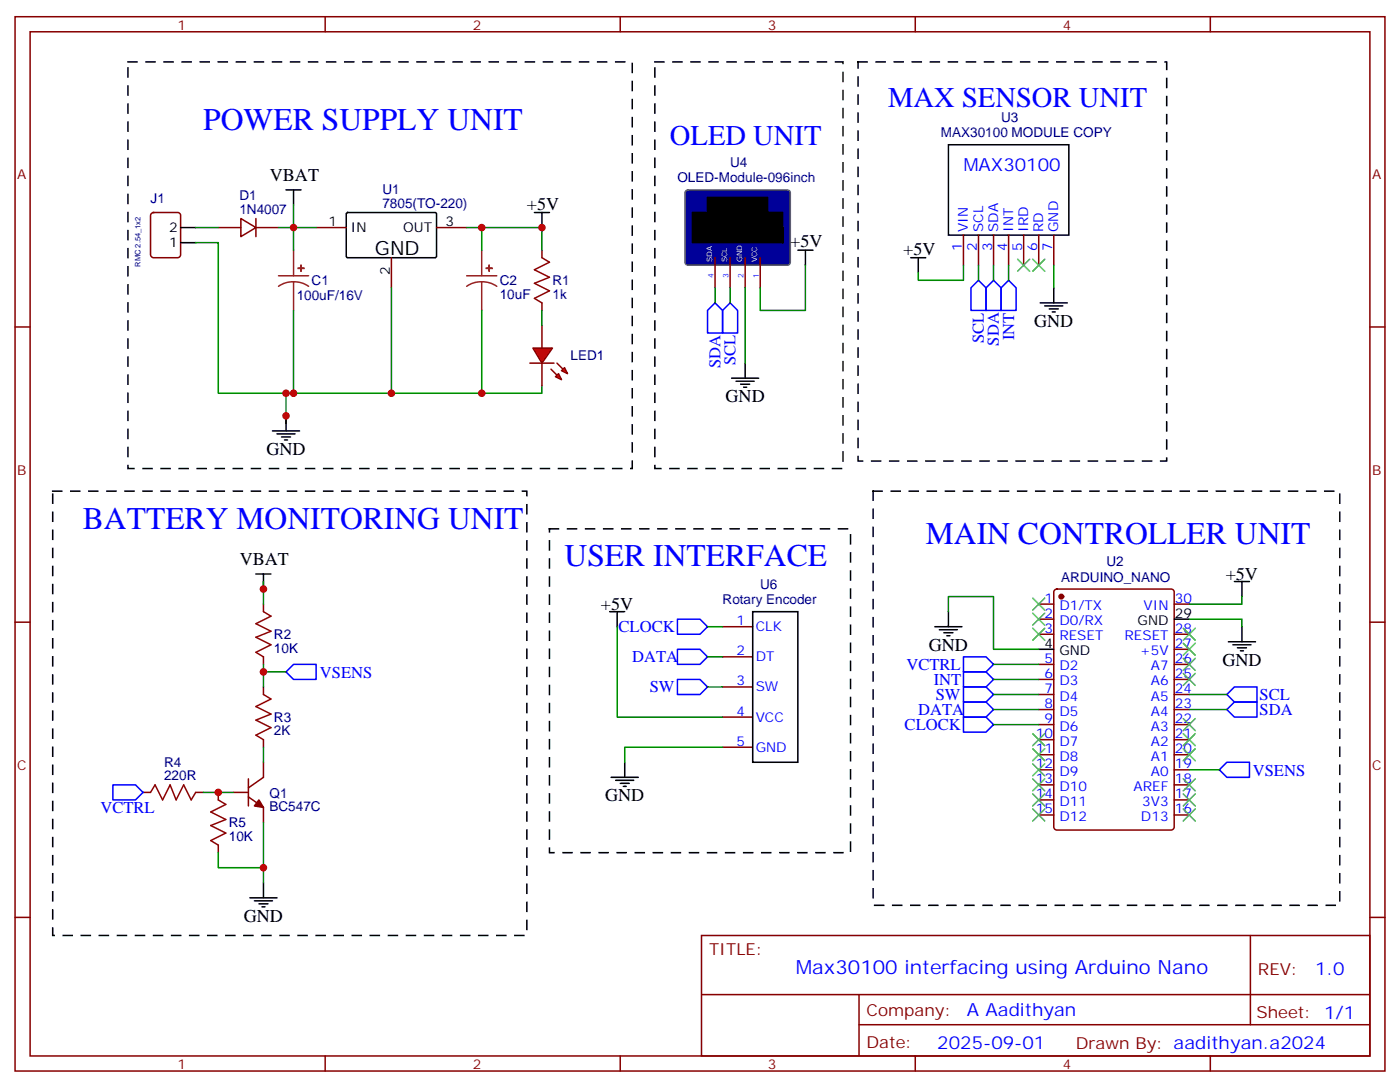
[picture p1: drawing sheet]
<svg xmlns="http://www.w3.org/2000/svg" width="328mm" height="255mm" viewBox="0 0 328 255" stroke-linecap="round" stroke-linejoin="round" font-family="sans-serif">
<g fill="none" stroke="#870000" stroke-width=".35">
<path d="M3.5 3.9h321.1v247h-321.1zM7.1 7.4h313.9v239.9h-313.9zM76.2 3.9v3.5M145.3 3.9v3.5M214.5 3.9v3.5M283.6 3.9v3.5M35.5 50l.5-.2h5.6a.71 .71 0 0 1 .7 .7v9.2a.76 .76 0 0 1-.7 .7h-5.6a.76 .76 0 0 1-.7-.7v-9.2zM51.2 53.3h5.2M56.4 51.2l3.6 2.1-3.6 2.1zM60 51.2v4.2M60 53.3h5.3M74.1 53.3h7"/>
<path d="M102.3 53.3h7.1M127 58.6v1.8M3.5 76.6h3.6M91.7 60.4v7M127 70.9v1.8M321 76.6h3.6M3.5 145.7h3.6M321 145.7h3.6M3.5 214.9h3.6M164.4 219.1h156.6v28.2h-156.6zM293 219.1v20.9M321 214.9h3.6"/>
<path d="M164.4 233h156.5M201.3 233v14.1M76.2 247.3v3.6M145.3 247.3v3.6M201.3 240h119.6M214.5 247.3v3.6M283.6 247.3v3.6"/>
</g>
<path d="M42.3 56.8h3.6M42.3 53.3h3.6M67 44.5h3.6M68.8 44.5v3.5M81.2 50l.3-.2h20.6l.2 .3-.1 10.1-.2 .2-20.7-.1-.2-.3z" fill="none" stroke="#000" stroke-width=".35"/>
<path d="M45.9 56.8h5.3v35.3h75.8v-1.8M45.9 53.3h5.3M68.8 48v5.3h-3.5M68.8 53.3v5.3" fill="none" stroke="#008700" stroke-width=".35"/>
<path d="M68.8 58.6v6M112.9 58.6v6M65.3 64.6h7M68.8 66l-1.9 .2-1.6 .9M68.8 66l1.8 .2 1.7 .9M68.8 66v6.7M109.4 64.6h7M112.9 66l-1.9 .2-1.6 .9M112.9 66l1.8 .2 1.7 .9M112.9 66v6.7" fill="none" stroke="#8c2424" stroke-width=".35"/>
<g fill="#8c2424" stroke="#8c2424" stroke-width=".35">
<path d="M69.8 62.8l1.5 .1z"/>
<path d="M70.5 62.1l.1 1.4z"/>
<path d="M113.9 62.8l1.5 .1z"/>
<path d="M114.6 62.1l.1 1.4z"/>
</g>
<path d="M127 60.4l1.8 1-3.6 1.8 3.6 1.7-3.6 1.5 3.6 1.7-3.6 1.8 1.8 1" fill="none" stroke="#a10000" stroke-width=".35"/>
<g fill="#f00" stroke="#870000" stroke-width=".35">
<path d="M124.9 81.5h4.6l-2.5 3.6z"/>
<path d="M124.2 85.1h5.6z"/>
</g>
<g fill="#870000" stroke="#870000" stroke-width=".35">
<path d="M130.5 85.1l1.4 1.4z"/>
<path d="M129.1 86.5l1.4 1.4z"/>
</g>
<g fill="#f00" stroke="#870000" stroke-width=".35">
<path d="M131.6 86.8l.7-.7 .7 1.4z"/>
<path d="M130.2 88.2l.7-.7 .7 1.4z"/>
</g>
<g fill="none" stroke="#870000" stroke-width=".35">
<path d="M225.8 55.1v7M229.3 55.1v7M232.8 55.1v7M236.4 55.1v7M239.9 55.1v7M243.4 55.1v7M246.9 55.1v7M127 76.2v5.3M127 85.1v5.2M247.2 138.2l.4-.2h26.9a.71 .71 0 0 1 .7 .7v55a.76 .76 0 0 1-.7 .7h-26.9a.76 .76 0 0 1-.7-.7v-55zM61.7 141.5v1.8M61.7 153.8v1.8"/>
<path d="M243.4 141.5h3.5M243.4 145h3.5M243.4 148.6h3.5M243.4 155.6h3.5M243.4 159.1h3.5M275.2 141.5h3.5M275.2 148.6h3.5M275.2 155.6h3.5M275.2 159.1h3.5M275.2 152.1h3.5M61.7 160.9v1.8M61.7 173.2v1.8"/>
<path d="M61.7 178.5v3.6l-3.5 2.4M243.4 162.7h3.5M243.4 166.2h3.5M243.4 169.7h3.5M243.4 173.2h3.5M243.4 176.8h3.5M275.2 162.7h3.5M275.2 166.2h3.5M275.2 169.7h3.5M275.2 173.2h3.5M275.2 176.8h3.5M33.5 185.6h1.8"/>
<path d="M45.9 185.6h1.7M51.2 185.6v1.8M51.2 197.9v1.8M54.7 185.6h3.5M58.2 186.7l3.5 2.4v3.6M58.2 182.4v6.4M243.4 180.3h3.5M243.4 183.8h3.5M243.4 187.4h3.5M243.4 190.9h3.5M275.2 180.3h3.5M275.2 183.8h3.5"/>
<path d="M275.2 187.4h3.5M275.2 190.9h3.5"/>
</g>
<g fill="none" stroke="#008700" stroke-width=".35">
<path d="M68.8 53.3h5.3M109.4 53.3h17.6v5.3M112.9 53.3v5.3M68.8 72.7v19.4M91.7 67.4v24.7M112.9 72.7v19.4M127 72.7v3.5M225.8 62.1v3.6h-10.6v-1.8M229.3 62.1v3.6M232.8 62.1v3.6M246.9 62.1v5.3M67 92.1v7.1"/>
<path d="M61.7 136.2v5.3M291 139.7v1.8h-12.3M61.7 155.6v5.3M61.7 157.4h5.3M232.8 155.6h10.6M232.8 159.1h10.6M278.7 145h12.3v1.8M61.7 175v3.5M278.7 166.2h8.8M278.7 162.7h8.8M47.6 185.6h7.1M61.7 192.7v10.5h-10.5v-3.5"/>
<path d="M278.7 180.3h7.1M61.7 203.2v3.6"/>
</g>
<g fill="none" stroke="#000" stroke-width=".35">
<path d="M222.2 33.9h28.3v21.2h-28.3zM125.2 49.8h3.6M127 49.8v3.5M213.4 60.4h3.6M215.2 60.4v3.5M243.8 70.9h6.3M244.8 71.6h4.3M245.9 72.4h2.1M246.6 73.1h.7M246.9 67.4v3.5M67 97.4v3.5M63.9 100.9h6.3"/>
<path d="M64.9 101.6h4.2M66 102.3h2.1M66.7 103h.7M60 134.4h3.5M61.7 134.4v3.6M289.3 136.2h3.5M291 136.2v3.5M243.4 152.1h3.5M275.2 145h3.5M287.9 150.3h6.3M288.9 151h4.3M290 151.7h2.1"/>
<path d="M290.7 152.4h.7M291 146.8v3.5M58.6 210.3h6.3M59.6 211h4.3M60.7 211.7h2.1M61.4 212.4h.7M61.7 206.8v3.5"/>
</g>
<path d="M61.7 143.3l1.8 1-3.5 1.8 3.5 1.7-3.5 1.5 3.5 1.7-3.5 1.8 1.7 1M61.7 162.7l1.8 1-3.5 1.8 3.5 1.8-3.5 1.4 3.5 1.7-3.5 1.8 1.7 1M35.3 185.6l1-1.8 1.8 3.6 1.8-3.6 1.4 3.6 1.7-3.6 1.8 3.6 1.1-1.8M51.2 187.4l1.7 1-3.5 1.8 3.5 1.7-3.5 1.5 3.5 1.7-3.5 1.8 1.8 1" fill="none" stroke="#a10000" stroke-width=".35"/>
<g fill="#870000" stroke="#870000" stroke-width=".35">
<path d="M60.7 187.4l1 1.7-2.1-.3z"/>
<circle cx="248.7" cy="139.7" r=".53"/>
</g>
<path d="M229.3 65.7l1.8 1.7v5.3h-3.6v-5.3zM232.8 65.7l1.8 1.7v5.3h-3.5v-5.3zM236.4 65.7l1.7 1.7v5.3h-3.5v-5.3zM67 157.4l1.8-1.8h5.3v3.5h-5.3zM225.8 153.8h5.3l1.7 1.8-1.7 1.8h-5.3zM225.8 157.4h5.3l1.7 1.7-1.7 1.8h-5.3zM287.5 166.2l1.8-1.8h5.3v3.6h-5.3zM287.5 162.7l1.8-1.8h5.3v3.5h-5.3zM26.5 183.8h5.2l1.8 1.8-1.8 1.8h-5.2zM285.8 180.3l1.7-1.8h5.3v3.6h-5.3z" fill="none" stroke="#00f" stroke-width=".35"/>
<path d="M30 14.5h118.2v95.2h-118.2zM12.3 115h111.2v104.1h-111.2z" fill="none" stroke="#000" stroke-width=".35" stroke-dasharray="2.1 2.1"/>
<path d="M238.5 60.7l2.8 2.8M241.3 60.7l-2.8 2.8M242 60.7l2.8 2.8M244.8 60.7l-2.8 2.8" fill="none" stroke="#3c3" stroke-width=".35"/>
<path d="M160.7 44.7l.5-.2h23.3a.71 .71 0 0 1 .7 .7v16.2a.76 .76 0 0 1-.7 .7h-23.3a.76 .76 0 0 1-.7-.7v-16.2z" fill="#009" stroke="#666" stroke-width=".35"/>
<path d="M167.6 60.4v7M171.1 60.4v7M174.6 60.4v7M178.2 60.4v7M169.3 146.8h7.1M169.3 153.8h7.1M169.3 160.9h7.1M169.3 168h7.1M169.3 175h7.1" fill="none" stroke="#870000" stroke-width=".35"/>
<path d="M165.8 46.2h14.1v3.6h3.5v7v-3.5v3.5h-21.1v-7h3.5z" fill="#000" stroke="#000" stroke-width=".35"/>
<path d="M153.5 14.5h44.1v95.2h-44.1zM201.1 14.5h72.3v93.5h-72.3zM204.6 115h109.4v97.1h-109.4zM128.8 123.9h70.5v75.8h-70.5z" fill="none" stroke="#000" stroke-width=".35" stroke-dasharray="2.1 2.1"/>
<path d="M167.6 70.9l1.7 1.8v5.3h-3.5v-5.3zM171.1 70.9l1.8 1.8v5.3h-3.6v-5.3zM158.7 159.1h5.3l1.8 1.8-1.8 1.8h-5.3zM158.7 145h5.3l1.8 1.8-1.8 1.8h-5.3zM158.7 152.1h5.3l1.8 1.7-1.8 1.8h-5.3zM225.8 168h5.3l1.7 1.7-1.7 1.8h-5.3zM225.8 164.4h5.3l1.7 1.8-1.7 1.8h-5.3zM225.8 160.9h5.3l1.7 1.8-1.7 1.7h-5.3z" fill="none" stroke="#00f" stroke-width=".35"/>
<g fill="none" stroke="#000" stroke-width=".35">
<path d="M187 58.6h3.5M188.7 58.6v3.5M171.4 88.6h6.4M172.5 89.3h4.2M173.6 90h2.1M174.3 90.7h.7M174.6 85.1v3.5M142.9 143.3h3.5M144.6 143.3v3.5M176.4 143.3h10.6v35.2h-10.6zM219.1 146.8h6.3M220.1 147.5h4.3"/>
<path d="M221.2 148.2h2.1M221.9 148.9h.7M222.2 143.3v3.5M146.4 178.5v3.6M143.2 182.1h6.4M144.3 182.8h4.2M145.3 183.5h2.2M146 184.2h.8"/>
</g>
<g fill="none" stroke="#008700" stroke-width=".35">
<path d="M167.6 67.4v3.5M171.1 67.4v3.5M174.6 67.4v17.7M188.7 62.1v10.6h-10.5v-5.3M236.4 62.1v3.6M144.6 146.8v21.2h24.7M165.8 146.8h3.5M165.8 153.8h3.5M222.2 143.3v-3.6h10.6v12.4h10.6M165.8 160.9h3.5M169.3 175h-22.9v3.5M232.8 162.7h10.6"/>
<path d="M232.8 166.2h10.6M232.8 169.7h10.6"/>
</g>
<g fill="none" stroke="#3c3" stroke-width=".35">
<path d="M242 140.1l2.8 2.8M242 143.6l2.8 2.8M242 147.1l2.8 2.9M244.8 140.1l-2.8 2.8M244.8 143.6l-2.8 2.8M244.8 147.1l-2.8 2.9M277.3 147.1l2.8 2.9M277.3 150.7l2.8 2.8M277.3 154.2l2.8 2.8M277.3 157.7l2.8 2.8M280.1 147.1l-2.8 2.9M280.1 150.7l-2.8 2.8"/>
<path d="M280.1 154.2l-2.8 2.8M280.1 157.7l-2.8 2.8M242 171.8l2.8 2.9M242 175.4l2.8 2.8M242 178.9l2.8 2.8M244.8 171.8l-2.8 2.9M244.8 175.4l-2.8 2.8M244.8 178.9l-2.8 2.8M277.3 168.3l2.8 2.8M277.3 171.8l2.8 2.9M277.3 175.4l2.8 2.8M280.1 168.3l-2.8 2.8"/>
<path d="M280.1 171.8l-2.8 2.9M280.1 175.4l-2.8 2.8M242 182.4l2.8 2.8M242 185.9l2.8 2.9M242 189.5l2.8 2.8M244.8 182.4l-2.8 2.8M244.8 189.5l-2.8 2.8M244.8 185.9l-2.8 2.9M277.3 182.4l2.8 2.8M277.3 185.9l2.8 2.9M277.3 189.5l2.8 2.8M280.1 182.4l-2.8 2.8"/>
<path d="M280.1 185.9l-2.8 2.9M280.1 189.5l-2.8 2.8"/>
</g>
<g fill="#c00">
<circle cx="68.8" cy="53.3" r=".88"/>
<circle cx="112.9" cy="53.3" r=".88"/>
<circle cx="127" cy="53.3" r=".88"/>
<circle cx="112.9" cy="92.1" r=".88"/>
<circle cx="91.7" cy="92.1" r=".88"/>
<circle cx="68.8" cy="92.1" r=".88"/>
<circle cx="67" cy="97.4" r=".88"/>
<circle cx="61.7" cy="138" r=".88"/>
<circle cx="51.2" cy="185.6" r=".88"/>
<circle cx="61.7" cy="203.2" r=".88"/>
<circle cx="61.7" cy="157.4" r=".88"/>
<circle cx="67" cy="92.1" r=".88"/>
</g>
<g font-size="7.4" fill="#00f">
<text x="47.6" y="30.4">POWER SUPPLY UNIT</text>
<text x="19.4" y="123.9">BATTERY MONITORING UNIT</text>
<text x="217" y="127.4">MAIN CONTROLLER UNIT</text>
<text x="132.3" y="132.7">USER INTERFACE</text>
</g>
<g font-size="6.7" fill="#00f">
<text x="208.1" y="25.1">MAX SENSOR UNIT</text>
<text x="157" y="33.9">OLED UNIT</text>
</g>
<text font-size="4.6" x="87.8" y="59.7">GND</text>
<text font-size="4.6" fill="#00f" x="186.5" y="228.1">Max30100 interfacing using Arduino Nano</text>
<g font-size="4.2" fill="#00f">
<text x="225.8" y="40.1">MAX30100</text>
<text x="308.2" y="228.4">1.0</text>
<text x="226.6" y="237.9">A Aadithyan</text>
<text x="219.6" y="245.7">2025-09-01</text>
</g>
<g font-size="4.2">
<text x="63.2" y="42.4">VBAT</text>
<text x="123.5" y="49.1">+5V</text>
<text x="185.2" y="57.9">+5V</text>
<text x="211.7" y="59.7">+5V</text>
<text x="242.4" y="76.6">GND</text>
<text x="170" y="94.2">GND</text>
<text x="62.4" y="106.6">GND</text>
<text x="56.2" y="132.3">VBAT</text>
<text x="287.2" y="135.9">+5V</text>
<text x="140.8" y="143">+5V</text>
<text x="217.7" y="152.4">GND</text>
<text x="286.5" y="156">GND</text>
<text x="141.8" y="187.7">GND</text>
<text x="57.1" y="215.9">GND</text>
</g>
<g font-size="3.9" fill="#00f">
<text x="230.6" y="80.3" transform="rotate(-90 230.6 80.3)">SCL</text>
<text x="234.1" y="80.9" transform="rotate(-90 234.1 80.9)">SDA</text>
<text x="237.6" y="79.7" transform="rotate(-90 237.6 79.7)">INT</text>
<text x="168.8" y="86.2" transform="rotate(-90 168.8 86.2)">SDA</text>
<text x="172.4" y="85.6" transform="rotate(-90 172.4 85.6)">SCL</text>
<text x="145" y="148.1">CLOCK</text>
<text x="148.1" y="155.1">DATA</text>
<text x="75" y="158.7">VSENS</text>
<text x="212.4" y="156.9">VCTRL</text>
<text x="218.8" y="160.4">INT</text>
<text x="152.3" y="162.2">SW</text>
<text x="215.2" y="167.5">DATA</text>
<text x="219.3" y="163.9">SW</text>
<text x="295.2" y="164">SCL</text>
<text x="295.2" y="167.5">SDA</text>
<text x="212" y="171">CLOCK</text>
<text x="293.6" y="181.8">VSENS</text>
<text x="23.5" y="190.4">VCTRL</text>
</g>
<g font-size="3.9" fill="#800">
<text x="166.2" y="223.7">TITLE:</text>
<text x="294.8" y="228.4">REV:</text>
<text x="203.1" y="237.9">Company:</text>
<text x="294.4" y="238.5">Sheet: 1/1</text>
<text x="203.1" y="245.6">Date:</text>
<text x="252.1" y="245.7">Drawn By: aadithyan.a2024</text>
</g>
<g font-size="3.2" fill="#800">
<text x="41.6" y="6.9">1</text>
<text x="110.8" y="6.9">2</text>
<text x="179.9" y="6.9">3</text>
<text x="249.1" y="6.9">4</text>
<text x="4.1" y="42">A</text>
<text x="321.6" y="42">A</text>
<text x="4.1" y="111.2">B</text>
<text x="321.6" y="111.2">B</text>
<text x="4.1" y="180.3">C</text>
<text x="321.6" y="180.3">C</text>
<text x="41.6" y="250.3">1</text>
<text x="110.8" y="250.3">2</text>
<text x="179.9" y="250.3">3</text>
<text x="249.1" y="250.3">4</text>
</g>
<g font-size="3.2" fill="#000080">
<text x="234.6" y="28.6">U3</text>
<text x="220.5" y="32.1">MAX30100 MODULE COPY</text>
<text x="171.1" y="39.2">U4</text>
<text x="35.3" y="47.5">J1</text>
<text x="56.1" y="46.9">D1</text>
<text x="89.6" y="45.5">U1</text>
<text x="158.7" y="42.7">OLED-Module-096inch</text>
<text x="56.1" y="50.1">1N4007</text>
<text x="89.6" y="48.6">7805(TO-220)</text>
<text x="69.5" y="70.3">100uF/16V</text>
<text x="73" y="66.8">C1</text>
<text x="117.1" y="70">10uF</text>
<text x="117.1" y="66.8">C2</text>
<text x="129.5" y="70">1k</text>
<text x="129.5" y="66.8">R1</text>
<text x="126.1" y="84.4">0</text>
<text x="133.7" y="84.4">LED1</text>
<text x="178.2" y="138">U6</text>
<text x="248.7" y="136.2">ARDUINO_NANO</text>
<text x="259.3" y="132.7">U2</text>
<text x="169.3" y="141.5">Rotary Encoder</text>
<text x="64.2" y="149.7">R2</text>
<text x="64.2" y="152.9">10K</text>
<text x="64.2" y="172.3">2K</text>
<text x="64.2" y="169.1">R3</text>
<text x="38.5" y="179.6">R4</text>
<text x="38.5" y="182.8">220R</text>
<text x="63.1" y="189.9">BC547C</text>
<text x="63.1" y="186.8">Q1</text>
<text x="53.6" y="197">10K</text>
<text x="53.6" y="193.8">R5</text>
</g>
<g font-size="3.2">
<text x="77" y="53">1</text>
<text x="104.4" y="53">3</text>
<text x="39.6" y="57.9">1</text>
<text x="39.6" y="54.4">2</text>
<text x="82.2" y="54.4">IN</text>
<text x="94.5" y="54.4">OUT</text>
<text x="91.4" y="64.5" transform="rotate(-90 91.4 64.5)">2</text>
<text x="266.6" y="146.4">GND</text>
<text x="275.3" y="144.7">29</text>
<text x="244.8" y="151.7">4</text>
<text x="248.2" y="153.5">GND</text>
</g>
<g font-size="3.2" fill="#00f">
<text x="225.4" y="58.9" transform="rotate(-90 225.4 58.9)">1</text>
<text x="226.8" y="54.4" transform="rotate(-90 226.8 54.4)">VIN</text>
<text x="229" y="58.9" transform="rotate(-90 229 58.9)">2</text>
<text x="230.4" y="54.4" transform="rotate(-90 230.4 54.4)">SCL</text>
<text x="232.5" y="58.9" transform="rotate(-90 232.5 58.9)">3</text>
<text x="233.9" y="54.4" transform="rotate(-90 233.9 54.4)">SDA</text>
<text x="236" y="58.9" transform="rotate(-90 236 58.9)">4</text>
<text x="237.4" y="54.4" transform="rotate(-90 237.4 54.4)">INT</text>
<text x="239.5" y="58.9" transform="rotate(-90 239.5 58.9)">5</text>
<text x="240.9" y="54.4" transform="rotate(-90 240.9 54.4)">IRD</text>
<text x="243.1" y="58.9" transform="rotate(-90 243.1 58.9)">6</text>
<text x="244.5" y="54.4" transform="rotate(-90 244.5 54.4)">RD</text>
<text x="246.6" y="58.9" transform="rotate(-90 246.6 58.9)">7</text>
<text x="248" y="54.4" transform="rotate(-90 248 54.4)">GND</text>
<text x="244.8" y="141.1">1</text>
<text x="248.2" y="142.9">D1/TX</text>
<text x="268" y="142.9">VIN</text>
<text x="275.3" y="141.1">30</text>
<text x="172.6" y="146.4">1</text>
<text x="177.1" y="147.8">CLK</text>
<text x="244.8" y="144.7">2</text>
<text x="244.8" y="148.2">3</text>
<text x="248.2" y="146.4">D0/RX</text>
<text x="248.2" y="150">RESET</text>
<text x="263.5" y="150">RESET</text>
<text x="275.3" y="148.2">28</text>
<text x="172.6" y="153.5">2</text>
<text x="177.1" y="154.9">DT</text>
<text x="244.8" y="155.3">5</text>
<text x="267.1" y="153.5">+5V</text>
<text x="275.3" y="155.3">26</text>
<text x="275.3" y="151.7">27</text>
<text x="172.6" y="160.5">3</text>
<text x="177.1" y="162">SW</text>
<text x="244.8" y="158.8">6</text>
<text x="248.2" y="157">D2</text>
<text x="248.2" y="160.5">D3</text>
<text x="269.7" y="160.5">A6</text>
<text x="269.7" y="157">A7</text>
<text x="275.3" y="158.8">25</text>
<text x="172.6" y="167.6">4</text>
<text x="244.8" y="162.3">7</text>
<text x="244.8" y="165.8">8</text>
<text x="248.2" y="164.1">D4</text>
<text x="248.2" y="167.6">D5</text>
<text x="269.7" y="167.6">A4</text>
<text x="269.7" y="164.1">A5</text>
<text x="275.3" y="165.8">23</text>
<text x="275.3" y="162.3">24</text>
<text x="177.1" y="169">VCC</text>
<text x="242.7" y="172.9">10</text>
<text x="244.8" y="169.4">9</text>
<text x="248.2" y="171.1">D6</text>
<text x="269.7" y="171.1">A3</text>
<text x="275.3" y="172.9">21</text>
<text x="275.3" y="169.4">22</text>
<text x="172.6" y="174.7">5</text>
<text x="177.1" y="176.1">GND</text>
<text x="242.7" y="176.4">11</text>
<text x="242.7" y="180">12</text>
<text x="248.2" y="174.7">D7</text>
<text x="248.2" y="178.2">D8</text>
<text x="269.7" y="178.2">A1</text>
<text x="269.7" y="174.7">A2</text>
<text x="275.3" y="180">19</text>
<text x="275.3" y="176.4">20</text>
<text x="242.7" y="183.5">13</text>
<text x="248.2" y="181.7">D9</text>
<text x="248.2" y="185.2">D10</text>
<text x="265.7" y="185.2">AREF</text>
<text x="269.7" y="181.7">A0</text>
<text x="275.3" y="183.5">18</text>
<text x="242.7" y="187">14</text>
<text x="242.7" y="190.5">15</text>
<text x="248.2" y="188.8">D11</text>
<text x="267.7" y="188.8">3V3</text>
<text x="275.3" y="190.5">16</text>
<text x="275.3" y="187">17</text>
<text x="248.2" y="192.3">D12</text>
<text x="267.4" y="192.3">D13</text>
</g>
<text font-size="1.8" fill="#000080" x="32.9" y="62.5" transform="rotate(-90 32.9 62.5)">RMC 2.54_1x2</text>
<g font-size="1.8" fill="#fff">
<text x="166.9" y="61.4" transform="rotate(-90 166.9 61.4)">SDA</text>
<text x="170.4" y="61.4" transform="rotate(-90 170.4 61.4)">SCL</text>
<text x="173.9" y="61.4" transform="rotate(-90 173.9 61.4)">GND</text>
<text x="177.4" y="61.4" transform="rotate(-90 177.4 61.4)">VCC</text>
</g>
<g font-size="1.8" fill="#00f">
<text x="167.2" y="65" transform="rotate(-90 167.2 65)">4</text>
<text x="170.7" y="65" transform="rotate(-90 170.7 65)">3</text>
<text x="174.3" y="65" transform="rotate(-90 174.3 65)">2</text>
<text x="177.8" y="65" transform="rotate(-90 177.8 65)">1</text>
</g>
</svg>
